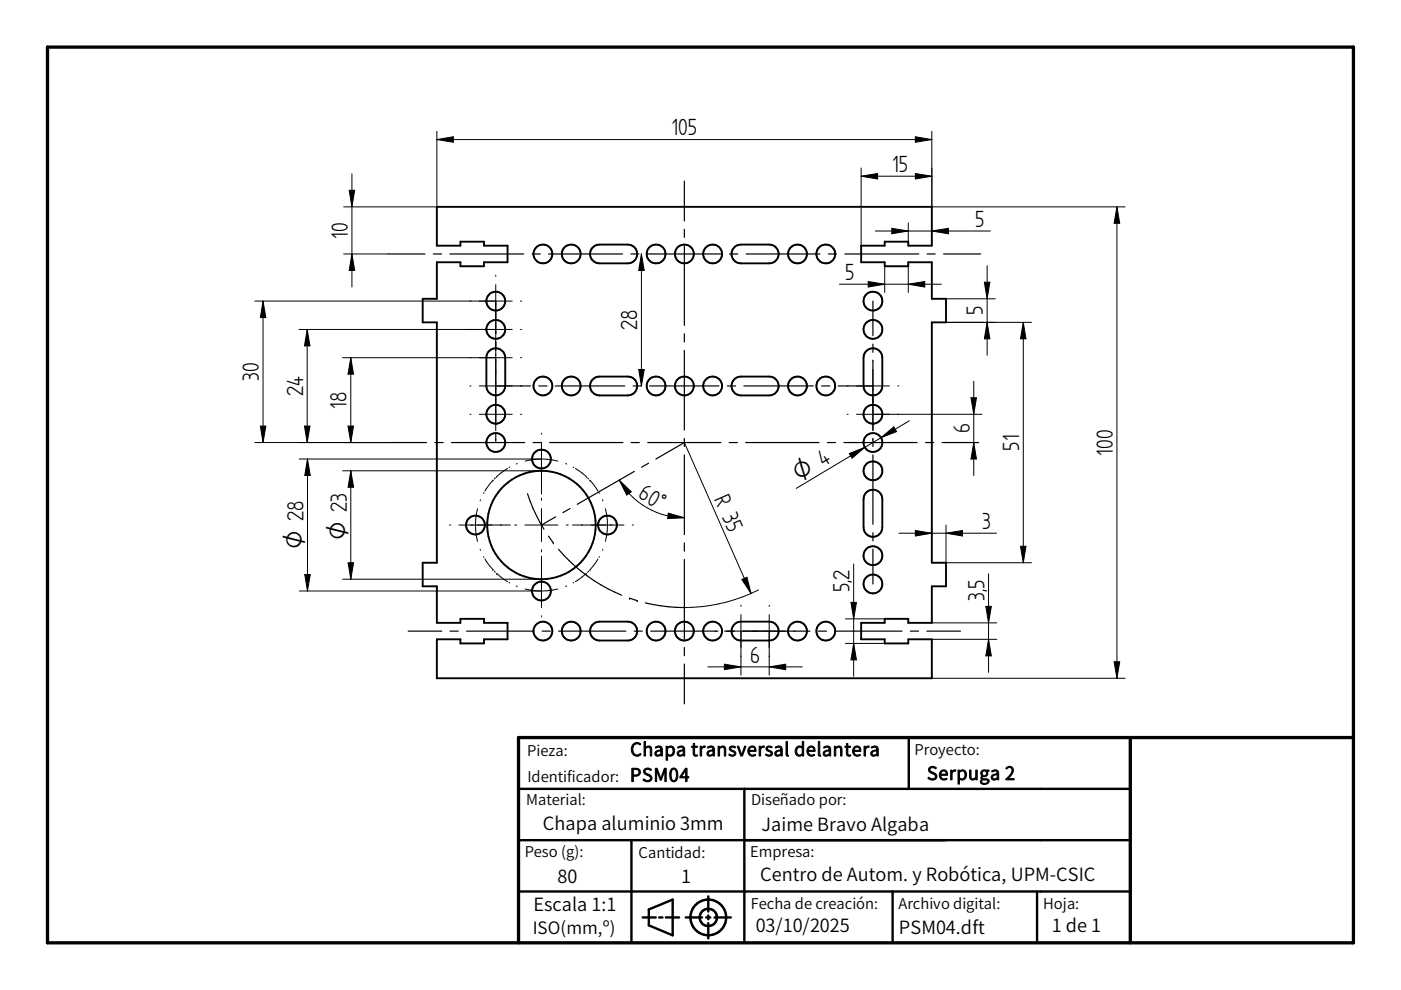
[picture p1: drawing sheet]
<svg xmlns="http://www.w3.org/2000/svg" width="297mm" height="210mm" viewBox="0 0 297 210" stroke-linecap="round" stroke-linejoin="round" font-family="sans-serif">
<path d="M10.1 10h276.9v189.9h-276.9zM239.6 156.4v43.5M287 156.4h-177.1v43.5" fill="none" stroke="#000" stroke-width=".7"/>
<g fill="none" stroke="#000" stroke-width=".51">
<path d="M192.7 156.4v10.9M109.9 167.3h129.7M109.9 178.1h129.7M133.9 178.1v21.8M157.8 167.3v32.6M109.9 189h129.7M136.3 194.5h2.7M137.6 192.8l5-2.1v7.6l-5-2.1zM139.8 194.5h.7M141.2 194.5h2.8M145.4 194.5h3.4M149.7 194.5h.9"/>
<path d="M150.2 190.1v3.2M150.2 194.1v.8M150.2 195.7v3.3M151.5 194.5h3.5M189.2 189v10.9M219.9 189v10.9"/>
<circle cx="150.2" cy="194.5" r="3.8"/>
<circle cx="150.2" cy="194.5" r="1.84"/>
</g>
<g fill="none" stroke="#000" stroke-width=".4">
<path d="M92.6 43.9h105v8.2h-5v-.9h-5v.9h-5v3.5h5v.9h5v-.9h5v7.8h3v4.9h-3v51h3v5h-3v7.8h-5v-.9h-5v.9h-5v3.5h5v.8h5v-.8h5v8.2h-105v-8.2h5v.8h5v-.8h5v-3.5h-5v-.9h-5v.9h-5v-7.8h-3v-5h3v-51h-3v-4.9h3v-7.8h5v.9h5v-.9h5v-3.5h-5v-.9h-5v.9h-5zM125.6 52.5a2.01 2.01 0 0 1 1.5-.6h6a1.99 1.99 0 0 1 2 1.9 1.99 1.99 0 0 1-2 2h-6a1.99 1.99 0 0 1-1.8-1.1 1.99 1.99 0 0 1 .3-2.2zM155.6 52.5a1.92 1.92 0 0 1 1.5-.6h6a1.99 1.99 0 0 1 2 1.9 1.99 1.99 0 0 1-2 2h-6a1.99 1.99 0 0 1-1.8-1.1 1.99 1.99 0 0 1 .3-2.2zM103.8 74.4a2 2 0 0 1 2.1-.4 2 2 0 0 1 1.2 1.8v6a2 2 0 0 1-2 2 2 2 0 0 1-2-2v-6a1.92 1.92 0 0 1 .7-1.4zM183.7 74.4a1.98 1.98 0 0 1 2.2-.4 1.98 1.98 0 0 1 1.2 1.8v6a1.99 1.99 0 0 1-2 2 1.99 1.99 0 0 1-2-2v-6a1.92 1.92 0 0 1 .6-1.4zM125.6 80.5a2.01 2.01 0 0 1 1.5-.7h6a2 2 0 0 1 2 2 2 2 0 0 1-2 2h-6a2 2 0 0 1-1.8-1.2 2 2 0 0 1 .3-2.1zM155.6 80.5a1.92 1.92 0 0 1 1.5-.7h6a2 2 0 0 1 2 2 2 2 0 0 1-2 2h-6a2 2 0 0 1-1.8-1.2 2 2 0 0 1 .3-2.1zM183.7 104.3a2 2 0 0 1 2.2-.3 2 2 0 0 1 1.2 1.8v6a1.99 1.99 0 0 1-2 2 1.99 1.99 0 0 1-2-2v-6a2.01 2.01 0 0 1 .6-1.5zM125.6 132.5a1.93 1.93 0 0 1 1.5-.7h6a2 2 0 0 1 2 2 2 2 0 0 1-2 2h-6a1.99 1.99 0 0 1-1.8-1.2 1.99 1.99 0 0 1 .3-2.1zM155.6 132.5a1.85 1.85 0 0 1 1.5-.7h6a2 2 0 0 1 2 2 2 2 0 0 1-2 2h-6a1.99 1.99 0 0 1-1.8-1.2 1.99 1.99 0 0 1 .3-2.1z"/>
<circle cx="115.1" cy="53.8" r="2"/>
<circle cx="121.1" cy="53.8" r="2"/>
<circle cx="139.1" cy="53.8" r="2"/>
<circle cx="145.1" cy="53.8" r="2.01"/>
<circle cx="151.1" cy="53.8" r="2"/>
<circle cx="169.1" cy="53.8" r="2"/>
<circle cx="175.1" cy="53.8" r="2"/>
<circle cx="105.1" cy="69.8" r="2"/>
<circle cx="105.1" cy="63.8" r="2.01"/>
<circle cx="185.1" cy="63.8" r="2"/>
<circle cx="185.1" cy="69.8" r="2"/>
<circle cx="105.1" cy="87.8" r="2"/>
<circle cx="105.1" cy="93.8" r="2"/>
<circle cx="114.8" cy="97.3" r="2"/>
<circle cx="115.1" cy="81.8" r="2"/>
<circle cx="121.1" cy="81.8" r="2"/>
<circle cx="139.1" cy="81.8" r="2"/>
<circle cx="145.1" cy="81.8" r="2"/>
<circle cx="151.1" cy="81.8" r="2"/>
<circle cx="169.1" cy="81.8" r="2"/>
<circle cx="175.1" cy="81.8" r="2"/>
<circle cx="185.1" cy="99.8" r="2"/>
<circle cx="185.1" cy="87.8" r="2"/>
<circle cx="185.1" cy="93.8" r="2"/>
<circle cx="100.8" cy="111.3" r="2"/>
<circle cx="114.8" cy="111.3" r="11.5"/>
<circle cx="128.8" cy="111.3" r="2"/>
<circle cx="185.1" cy="117.8" r="2"/>
<circle cx="114.8" cy="125.3" r="2"/>
<circle cx="115.1" cy="133.8" r="2"/>
<circle cx="121.1" cy="133.8" r="2"/>
<circle cx="139.1" cy="133.8" r="2"/>
<circle cx="145.1" cy="133.8" r="2"/>
<circle cx="151.1" cy="133.8" r="2"/>
<circle cx="169.1" cy="133.8" r="2"/>
<circle cx="175.1" cy="133.8" r="2"/>
<circle cx="185.1" cy="123.8" r="2"/>
</g>
<g fill="none" stroke="#000" stroke-width=".25">
<path d="M145.1 38.4v8.4M82.3 53.8h7.8M91.9 53.8h1.7M95.4 53.8h15.6M112.8 53.8h1.8M116.3 53.8h15.7M133.7 53.8h1.8M137.3 53.8h15.6M145.1 48.6v1.7M145.1 52.1v16.9M154.7 53.8h1.7M158.2 53.8h15.7"/>
<path d="M175.6 53.8h1.8M179.1 53.8h15.7M196.6 53.8h1.7M200.1 53.8h7.8M105.1 63.8v7M105.1 72.6v1.7M105.1 76.1v14M145.1 70.8v1.7M145.1 74.3v16.9M185.1 63.8v7.4M185.1 73v1.7M185.1 76.5v14.7"/>
<path d="M82.7 93.8h7.7M92.2 93.8h1.8M95.7 93.8h15.5M105.1 91.8v1.8M105.1 81.8h7.4M113 93.8h1.7M114.2 81.8h1.8M116.5 93.8h15.6M117.7 81.8h14.8M133.8 93.8h1.7M134.2 81.8h1.8M134.5 99.9l-12.1 7"/>
<path d="M137.3 93.8h15.5M137.5 98.2l-1.5 .9M137.7 81.8h14.7M145.1 93v1.7M145.1 96.5v16.8M145.1 93.8l-6 3.5M154.2 81.8h1.8M154.6 93.8h1.8M157.7 81.8h14.7M158.1 93.8h15.5M174.2 81.8h1.7M175.4 93.8h1.8"/>
<path d="M177.7 81.8h7.4M178.9 93.8h15.6M185.1 93v1.7M185.1 96.5v14.7M196.2 93.8h1.7M199.7 93.8h7.8M111.8 104.7a33.3 33.3 0 0 0 3.5 7.5M116.3 113.7l1 1.4M117.3 115.1h.1M117.8 109.6l-3 1.7M118.4 116.5a35.4 35.4 0 0 0 13.4 9.7M120.9 107.8l-1.5 .9"/>
<path d="M145.1 115.1v1.8M145.1 118.6v16.9M185.1 112.9v1.8M185.1 116.4v7.4M86.5 133.8h7.2M95.4 133.8h1.8M98.9 133.8h14.3M115 133.8h1.7M118.4 133.8h14.3M133.5 126.8h.1M133.5 126.8l1.6 .6M134.5 133.8h1.7"/>
<path d="M135.1 127.4h.1M136.8 127.8l1.6 .4a35.8 35.8 0 0 0 6.7 .6M138 133.8h14.2M145.1 137.3v1.7M154 133.8h1.7M157.5 133.8h14.2M173.5 133.8h1.7M177 133.8h14.2M193 133.8h1.8M196.5 133.8h7.1M145.1 140.8v8.4"/>
</g>
<g fill="none" stroke="#000" stroke-width=".21">
<path d="M74.6 36.9v24M92.6 27.8v16.1h-19.7M92.6 29.6l3.5-.6v1.2zM92.6 29.6h105M182.6 37.4h15M182.6 35.6v16.5M182.6 37.4l3.5-.6v1.2zM194.1 29l3.5 .6-3.5 .6zM194.1 36.8l3.5 .6-3.5 .6zM197.6 27.8v16.1h41M72.9 53.8h9.4M74 40.3h1.2l-.6 3.6z"/>
<path d="M74.6 53.8l.6 3.5h-1.2zM105.1 58.3v.1M105.1 58.5v.1M136 53.8l.6 3.5h-1.2zM136 53.8v28M184.1 59.7l3.5 .6-3.5 .6zM185.6 49h24.4M187.6 56.5v5.5M189.1 48.4l3.5 .6-3.5 .6zM192.6 47.2v4.5M192.6 56v6M197.6 49l3.5-.6v1.2z"/>
<path d="M208.7 59.8h1.2l-.6 3.6zM209.3 56.3v19M236.8 43.9l.6 3.4h-1.2zM236.8 43.9v99.9M54 63.8h54.6M55.8 63.8l.6 3.5h-1.2zM55.8 63.8v30M63.4 69.8h45.2M65.1 69.8v24M65.1 69.8l.6 3.5h-1.1zM72.6 75.8h36M74.4 75.8v18"/>
<path d="M74.4 75.8l.5 3.5h-1.1zM105.1 60.3v31M110.4 63.8h.1M110.4 69.8h.1M110.4 75.8h.1M110.5 63.8h.1M110.5 69.8h.1M110.5 75.8h.1M135.4 78.3h1.2l-.6 3.5zM178 60.3h21.6M185.1 76.3v.1M185.1 76.5v.1"/>
<path d="M185.1 78.3v13M192.6 60.3l3.5-.6v1.2zM200.6 63.4h10.4M200.6 68.3h18.1M209.3 68.3l.6 3.5h-1.2zM217 68.3l.5 3.5h-1.1zM217 68.3v51M54 93.8h28.7M55.2 90.3h1.2l-.6 3.5zM63.5 97.3h51.3M64.6 90.3h1.1l-.6 3.5zM65.2 97.3v28"/>
<path d="M65.2 97.3l.6 3.5h-1.2zM72.6 99.8h42.2M73.8 90.3h1.1l-.5 3.5zM74.4 99.8v23M74.4 99.8l.6 3.5h-1.2zM99.6 87.8h.1M99.6 81.8h.1M99.8 87.8h.1M99.8 81.8h.1M101.6 87.8h7M101.6 81.8h7M105.1 93.1h.1"/>
<path d="M105.1 93.2v.1M107.6 99.3l-2.3 1.7M108.1 99l-.2 .1M109.5 98.4h-.1M109.7 98.3h-.1M110.4 87.8h.1M110.4 81.8h.1M110.5 87.8h.1M110.5 81.8h.1M114.8 97.3l1.2 .1 2.3 .4M114.8 91.8v.1M114.8 92v.1"/>
<path d="M114.8 93.8v11M114.8 97.3l-2.3 .2-1.2 .3M119.9 98.3h.1M120.1 98.4h.1M121.5 99l.2 .1M122 99.3l2.3 1.7M145.1 93.8l14.1 32M179.6 87.8h.1M179.6 81.8h.1M179.8 87.8h.1M179.8 81.8h.1M180.1 96.2l3.3-1.4-2.7 2.4z"/>
<path d="M181.6 87.8h26.6M181.6 81.8h7M183.4 94.8l-14.6 8.7M185.1 93.1h.1M185.1 93.2v.1M186.8 92.8l2.7-2.3 .6 1zM190.3 81.8h.1M190.5 81.8h.1M192.8 89.2l-9.4 5.6M205.9 84.3h1.1l-.5 3.5zM206.5 80.8v20M206.5 93.8l.5 3.5h-1.1z"/>
<path d="M73.8 119.3h1.2l-.6 3.5zM95.3 111.3h.1M95.5 111.3h.1M97.3 111.3h10.9M101.2 107.9a14.4 14.4 0 0 0 0 6.9M101.8 116.4v.1M101.8 106.1v.1M101.9 116.6v.1M101.9 106h.1M102.5 118l.1 .2M102.6 104.5l-.1 .1M102.8 118.5l1.7 2.3"/>
<path d="M104.5 101.8h.1M104.5 101.8l-1.7 2.3M105 101.3l-.2 .3M105.3 101h.1M109.1 111.3h.5M111.3 111.3h7M114.8 105.6v.5M114.8 107.8v7M114.8 116.6v.4M114.8 117.9v10.9M120.1 111.3h.4M121.4 111.3h10.9"/>
<path d="M124.3 101h.1M124.6 101.3l.2 .3M125.1 101.8h.1M125.1 101.8l1.7 2.3M126.8 118.5l-1.7 2.3M127 104.5l.1 .1M127.1 118l-.1 .2M127.7 106h.1M127.8 116.6l-.1 .1M127.8 106.1v.1M127.8 116.4v.1M128.4 107.9a13.7 13.7 0 0 1 0 6.9"/>
<path d="M131.3 101.8l2.5 2.5-.9 .7zM131.3 101.8a16 16 0 0 0 13.8 8M134 111.3h.1M134.2 111.3h.1M141.7 108.8l3.4 1-3.5 .2zM181 119.6v23.8M190.6 113.1h20.7M194.1 112.5l3.5 .6-3.5 .5zM200.6 111.3v8h18.1M200.6 113.1l3.5-.6v1.1zM216.4 115.8h1.1l-.5 3.5zM63.5 125.3h51.3"/>
<path d="M64.6 121.8h1.2l-.6 3.5zM72.6 122.8h42.2M104.5 120.8h.1M104.8 121.1l.2 .2M105.3 121.6h.1M105.3 121.6l2.3 1.7M107.9 123.5l.2 .1M109.4 124.2l.1 .1M109.6 124.3h.1M111.3 124.9l3.5 .4M114.8 130.6h.1M114.8 130.7v.1"/>
<path d="M118.3 124.9l-3.5 .4M120 124.3h-.1M120.2 124.2l-.1 .1M121.6 123.5l-.1 .1M124.3 121.6h.1M124.3 121.6l-2.3 1.7M124.8 121.1l-.2 .2M125.1 120.8h.1M151.6 133.8h.1M151.8 133.8h.1M153.6 133.8h13M157.1 128.3v.1"/>
<path d="M157.1 128.5v.1M157.1 130.3v12.9M157.3 122.9l1.1-.5 .8 3.4zM160.8 125.1a34.7 34.7 0 0 1-15.7 3.7M163.1 128.3v.1M163.1 128.5v.1M163.1 130.3v12.9M168.3 133.8h.1M168.5 133.8h.1M179.2 131.2h8.4M179.2 136.4h8.4M180.4 127.7h1.2l-.6 3.5z"/>
<path d="M181 136.4l.6 3.5h-1.2zM197.6 132.1h13.7M197.6 135.6h13.7M209 128.6h1.2l-.6 3.5zM209.6 121.7v20.9M209.6 135.6l.6 3.5h-1.2zM150.1 141.4h20M153.6 140.8l3.5 .6-3.5 .6zM163.1 141.4l3.5-.6v1.2zM197.6 143.8h41M236.2 140.3h1.2l-.6 3.5z"/>
</g>
<g fill="#000">
<path d="M92.6 29.6l3.5-.6v1.2zM182.6 37.4l3.5-.6v1.2zM194.1 29l3.5 .6-3.5 .6zM194.1 36.8l3.5 .6-3.5 .6zM74.6 53.8l.6 3.5h-1.2zM74 40.3h1.2l-.6 3.6zM136 53.8l.6 3.5h-1.2zM189.1 48.4l3.5 .6-3.5 .6zM197.6 49l3.5-.6v1.2zM208.7 59.8h1.2l-.6 3.6zM236.8 43.9l.6 3.4h-1.2zM55.8 63.8l.6 3.5h-1.2z"/>
<path d="M65.1 69.8l.6 3.5h-1.1zM74.4 75.8l.5 3.5h-1.1zM135.4 78.3h1.2l-.6 3.5zM184.1 59.7l3.5 .6-3.5 .6zM192.6 60.3l3.5-.6v1.2zM209.3 68.3l.6 3.5h-1.2zM217 68.3l.5 3.5h-1.1zM55.2 90.3h1.2l-.6 3.5zM64.6 90.3h1.1l-.6 3.5zM73.8 90.3h1.1l-.5 3.5zM180.1 96.2l3.3-1.4-2.7 2.4zM186.8 92.8l2.7-2.3 .6 1z"/>
<path d="M205.9 84.3h1.1l-.5 3.5zM206.5 93.8l.5 3.5h-1.1zM65.2 97.3l.6 3.5h-1.2zM74.4 99.8l.6 3.5h-1.2zM73.8 119.3h1.2l-.6 3.5zM131.3 101.8l2.5 2.5-.9 .7zM141.7 108.8l3.4 1-3.5 .2zM194.1 112.5l3.5 .6-3.5 .5zM200.6 113.1l3.5-.6v1.1zM216.4 115.8h1.1l-.5 3.5zM64.6 121.8h1.2l-.6 3.5zM157.3 122.9l1.1-.5 .8 3.4z"/>
<path d="M180.4 127.7h1.2l-.6 3.5zM181 136.4l.6 3.5h-1.2zM209 128.6h1.2l-.6 3.5zM209.6 135.6l.6 3.5h-1.2zM153.6 140.8l3.5 .6-3.5 .6zM163.1 141.4l3.5-.6v1.2zM236.2 140.3h1.2l-.6 3.5z"/>
</g>
<g font-size="5.6">
<text x="142.4" y="28.7">105</text>
<text x="189.1" y="36.5">15</text>
<text x="73.7" y="50.6" transform="rotate(-90 73.7 50.6)">10</text>
<text x="206.8" y="48.1">5</text>
<text x="179.2" y="59.4">5</text>
<text x="135.1" y="70" transform="rotate(-90 135.1 70)">28</text>
<text x="208.4" y="66.8" transform="rotate(-90 208.4 66.8)">5</text>
<text x="54.9" y="80.8" transform="rotate(-90 54.9 80.8)">30</text>
<text x="64.3" y="83.9" transform="rotate(-90 64.3 83.9)">24</text>
<text x="73.5" y="86.7" transform="rotate(-90 73.5 86.7)">18</text>
<text x="205.6" y="91.9" transform="rotate(-90 205.6 91.9)">6</text>
<text x="216.1" y="95.5" transform="rotate(-90 216.1 95.5)">51</text>
<text x="235.9" y="96.6" transform="rotate(-90 235.9 96.6)">100</text>
<text x="135.1" y="105.5" transform="rotate(30 135.1 105.5)">60°</text>
<text x="151.4" y="105.8" transform="rotate(66 151.4 105.8)">R 35</text>
<text x="208.2" y="112.2">3</text>
<text x="180.1" y="125.6" transform="rotate(-90 180.1 125.6)">5,2</text>
<text x="208.7" y="127.3" transform="rotate(-90 208.7 127.3)">3,5</text>
<text x="159" y="140.5">6</text>
</g>
<g font-size="5.4">
<text x="169.4" y="102.2" transform="rotate(-31 169.4 102.2)">O 4</text>
<text x="64.3" y="116.5" transform="rotate(-90 64.3 116.5)">O 28</text>
<text x="73.5" y="114.6" transform="rotate(-90 73.5 114.6)">O 23</text>
</g>
<g font-size="3.9">
<text x="133.6" y="160.3">Chapa transversal delantera</text>
<text x="133.6" y="165.7">PSM04</text>
<text x="196.5" y="165.4">Serpuga 2</text>
<text x="115.1" y="176">Chapa aluminio 3mm</text>
<text x="161.4" y="176.1">Jaime Bravo Algaba</text>
<text x="118.2" y="187.2">80</text>
<text x="144.4" y="187.2">1</text>
<text x="161.2" y="186.8">Centro de Autom. y Robótica, UPM-CSIC</text>
<text x="113.1" y="193.3">Escala 1:1</text>
<text x="160.2" y="197.7">03/10/2025</text>
<text x="190.6" y="197.9">PSM04.dft</text>
<text x="223" y="197.6">1 de 1</text>
</g>
<text font-size="3.6" x="112.9" y="197.9">ISO(mm,º)</text>
<g font-size="3.1">
<text x="111.8" y="160.2">Pieza:</text>
<text x="193.9" y="160.1">Proyecto:</text>
<text x="111.8" y="165.7">Identificador:</text>
<text x="111.6" y="170.8">Material:</text>
<text x="159.3" y="170.8">Diseñado por:</text>
<text x="111.2" y="181.7">Peso (g):</text>
<text x="135.4" y="182">Cantidad:</text>
<text x="159" y="181.8">Empresa:</text>
<text x="159.2" y="192.7">Fecha de creación:</text>
<text x="190.5" y="192.7">Archivo digital:</text>
<text x="221.2" y="192.7">Hoja:</text>
</g>
</svg>
